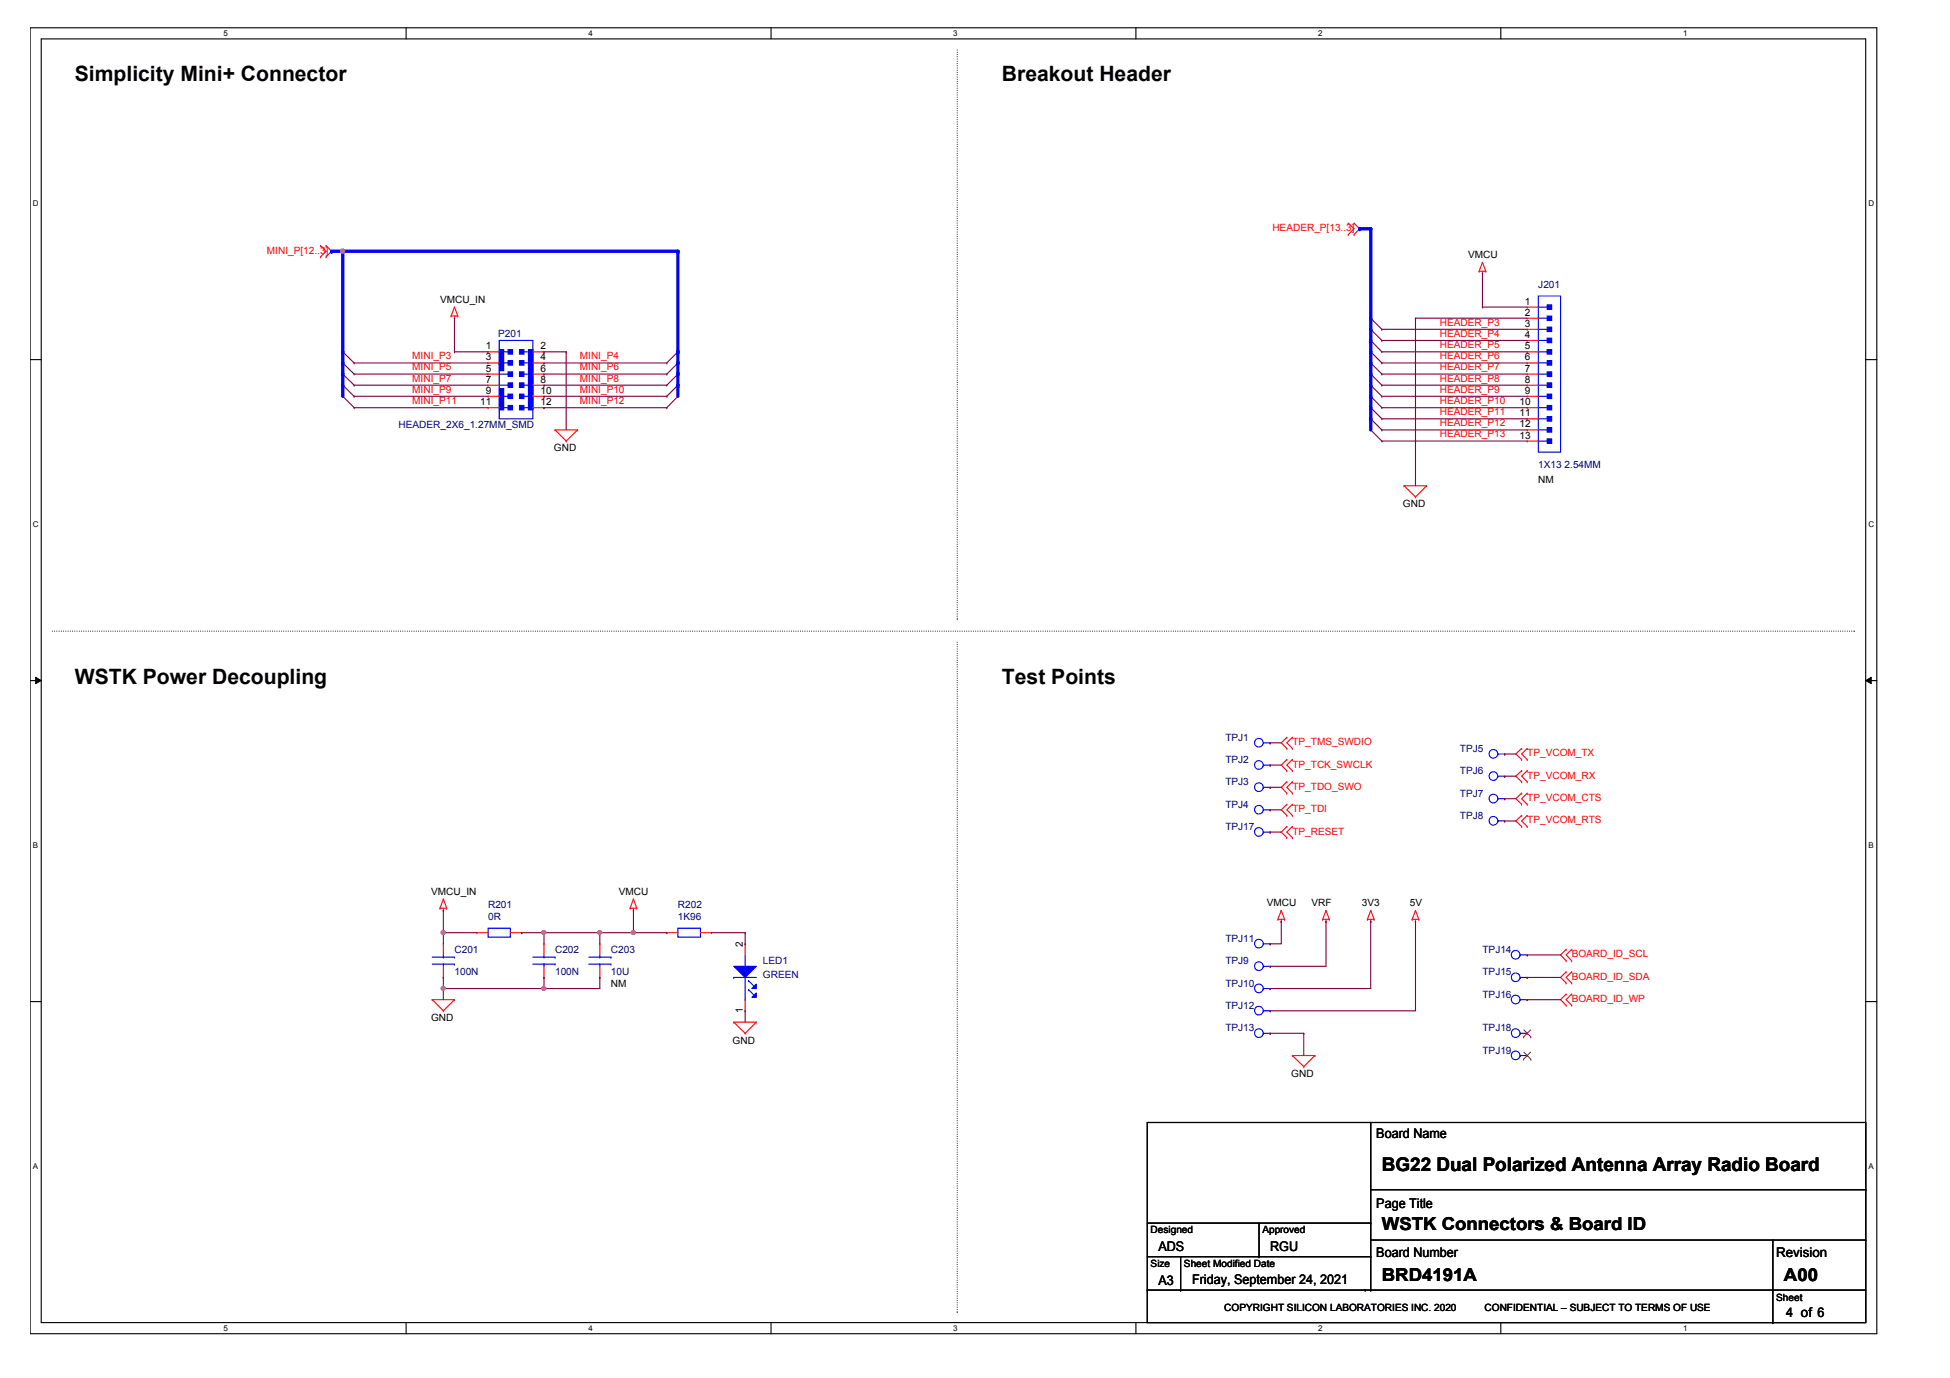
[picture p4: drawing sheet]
<svg xmlns="http://www.w3.org/2000/svg" width="297mm" height="210mm" viewBox="0 0 297 210" stroke-linecap="round" stroke-linejoin="round" font-family="sans-serif">
<path d="M4.6 4.2h281.3v199h-281.3zM6.3 5.9h277.9v195.6h-277.9z" fill="none" stroke="#000" stroke-width=".17"/>
<g fill="#fff">
<path d="M34 4.4h.7v1.4h-.7z"/>
<path d="M34 201.6h.7v1.4h-.7z"/>
</g>
<path d="M61.9 4.2v1.7M61.9 201.5v1.7" fill="none" stroke="#000" stroke-width=".17"/>
<g fill="#fff">
<path d="M89.6 4.4h.7v1.4h-.7z"/>
<path d="M89.6 201.6h.7v1.4h-.7z"/>
</g>
<path d="M117.4 4.2v1.7M117.4 201.5v1.7" fill="none" stroke="#000" stroke-width=".17"/>
<g fill="#fff">
<path d="M145.2 4.4h.7v1.4h-.7z"/>
<path d="M145.2 201.6h.7v1.4h-.7z"/>
</g>
<path d="M173 4.2v1.7M173 201.5v1.7" fill="none" stroke="#000" stroke-width=".17"/>
<g fill="#fff">
<path d="M200.8 4.4h.6v1.4h-.6z"/>
<path d="M200.8 201.6h.6v1.4h-.6z"/>
</g>
<path d="M228.6 4.2v1.7M228.6 201.5v1.7" fill="none" stroke="#000" stroke-width=".17"/>
<g fill="#fff">
<path d="M256.4 4.4h.6v1.4h-.6z"/>
<path d="M256.4 201.6h.6v1.4h-.6z"/>
<path d="M5 30.4h.9v1.3h-.9z"/>
<path d="M284.6 30.4h.9v1.3h-.9z"/>
<path d="M5 79.2h.9v1.4h-.9z"/>
<path d="M284.6 79.2h.9v1.4h-.9z"/>
</g>
<path d="M4.6 54.8h1.7M284.2 54.8h1.7" fill="none" stroke="#000" stroke-width=".17"/>
<g fill="#fff">
<path d="M5 128.1h.8v1.4h-.8z"/>
<path d="M284.6 128.1h.8v1.4h-.8z"/>
</g>
<path d="M4.6 103.7h1.7M284.2 103.7h1.7" fill="none" stroke="#000" stroke-width=".17"/>
<path d="M5.4 103.2l.9 .5-.9 .4zM284.2 103.7l.8-.5v.9z" fill="#000"/>
<path d="M5.4 103.2l.9 .5-.9 .4zM284.2 103.7l.8-.5v.9z" fill="none" stroke="#000" stroke-width=".15"/>
<g fill="#fff">
<path d="M5 177h.8v1.3h-.8z"/>
<path d="M284.6 177h.8v1.3h-.8z"/>
</g>
<g fill="none" stroke="#000" stroke-width=".17">
<path d="M4.6 152.6h1.7M284.2 152.6h1.7M174.8 171h109.4v30.5h-109.4zM208.8 171v25.5M174.8 196.5h.1M174.8 196.5h109.4M174.8 191.4h34M174.8 186.3h34M179.8 196.5h.1M179.8 191.4v5.1M191.8 191.4h.1M191.8 186.3v5.1"/>
<path d="M208 196.5h.1M208.8 196.5h.1M208.8 191.4h.1M208.8 186.3h.1M208.8 181.2h75.4M208.8 188.9h75.4M270.1 188.9v12.6M284.2 181.2h.1M284.2 188.9h.1M270.1 201.5h.1"/>
</g>
<path d="M145.8 7.6v86.8M8 96.1h274.5M145.8 97.8v102.1M145.8 94.4h.1M282.5 96.1h.1M145.8 199.9h.1" fill="none" stroke="#000" stroke-width=".17" stroke-dasharray="0 .3"/>
<g fill="none" stroke="#f00" stroke-width=".17">
<path d="M48.8 37.4h.1M48.8 39.1h.1M48.8 37.4l.9 .9-.9 .8M49.7 37.4h.1M49.7 39.1h.1M49.7 37.4l.8 .9-.8 .8M205.4 34h.1M205.4 35.7h.1M205.4 34l.9 .8-.9 .9M206.3 34h.1M206.3 35.7h.1M206.3 34l.8 .8-.8 .9"/>
<path d="M225.8 40h.1M225.8 40l-.5 1.3M225.8 40l.5 1.3M68.7 48.1h.1M68.7 48.1h1M69.2 48.5h.1M69.2 46.8h.1M69.2 48.1v.4M69.2 46.8l-.5 1.3M69.2 46.8l.5 1.3M69.7 48.1h.1M225.3 41.3h.1"/>
<path d="M225.3 41.3h1M225.8 41.7h.1M225.8 41.3v.4M226.3 41.3h.1M84.6 65.5h.1M84.6 65.5h3.4M84.6 65.5l1.6 1.7M86.2 67.2h.1M88 65.5h.1M88 65.5l-1.8 1.7M213.9 74h.1M213.9 74h3.4"/>
<path d="M213.9 74l1.7 1.7M215.6 75.7h.1M217.3 74h.1M217.3 74l-1.7 1.7M196 117.4h.1M196 115.7h.1M196 119.1h.1M196 114h.1M196 112.3h.1M196 115.7l-.8 .8 .8 .9M196 119.1l-.8 .8 .8 .9M196 112.3l-.8 .9 .8 .8"/>
<path d="M196.9 117.4h.1M196.9 115.7h.1M196.9 119.1h.1M196.9 114h.1M196.9 112.3h.1M196.9 115.7l-.9 .8 .9 .9M196.9 119.1l-.9 .8 .9 .9M196.9 112.3l-.9 .9 .9 .8M231.8 115.7h.1M231.8 114h.1M231.8 119.1h.1M231.8 117.4h.1"/>
<path d="M231.8 114l-.9 .8 .9 .9M231.8 117.4l-.9 .8 .9 .9M232.6 115.7h.1M232.6 114h.1M232.6 119.1h.1M232.6 117.4h.1M232.6 114l-.8 .8 .8 .9M232.6 117.4l-.8 .8 .8 .9M67 138.3h.1M67 138.3h1M67.5 138.7h.1M67.5 136.9h.1"/>
<path d="M67.5 138.3v.4M67.5 136.9l-.5 1.4M67.5 136.9l.5 1.4M68 138.3h.1M96 138.3h.1M96 138.3h1M96.5 138.7h.1M96.5 136.9h.1M96.5 138.3v.4M96.5 136.9l-.5 1.4M96.5 136.9l.5 1.4M97 138.3h.1"/>
<path d="M195.2 138.7h.1M195.2 138.7l-.5 1.3M195.2 138.7l.5 1.3M196 120.8h.1M196 124.2h.1M196 122.5h.1M196 127.6h.1M196 125.9h.1M196 122.5l-.8 .9 .8 .8M196 125.9l-.8 .8 .8 .9M196.9 120.8h.1M196.9 124.2h.1"/>
<path d="M196.9 122.5h.1M196.9 127.6h.1M196.9 125.9h.1M196.9 122.5l-.9 .9 .9 .8M196.9 125.9l-.9 .8 .9 .9M202 138.7h.1M202 138.7l-.5 1.3M202 138.7l.5 1.3M208.8 138.7h.1M208.8 138.7l-.5 1.3M208.8 138.7l.5 1.3M215.6 138.7h.1"/>
<path d="M215.6 138.7l-.5 1.3M215.6 138.7l.5 1.3M231.8 122.5h.1M231.8 120.8h.1M231.8 125.9h.1M231.8 124.2h.1M231.8 120.8l-.9 .9 .9 .8M231.8 124.2l-.9 .9 .9 .8M232.6 122.5h.1M232.6 120.8h.1M232.6 125.9h.1M232.6 124.2h.1"/>
<path d="M232.6 120.8l-.8 .9 .8 .8M232.6 124.2l-.8 .9 .8 .8M65.8 152.3h.1M65.8 152.3h3.4M65.8 152.3l1.7 1.7M67.5 154h.1M69.2 152.3h.1M69.2 152.3l-1.7 1.7M111.8 155.7h.1M111.8 155.7h3.4M111.8 155.7l1.7 1.7M113.5 157.4h.1"/>
<path d="M115.2 155.7h.1M115.2 155.7l-1.7 1.7M194.7 140h.1M194.7 140h1M195.2 140.4h.1M195.2 140v.4M195.7 140h.1M201.5 140h.1M201.5 140h1M202 140.4h.1M202 140v.4M202.5 140h.1"/>
<path d="M208.3 140h.1M208.3 140h1M208.8 140.4h.1M208.8 140v.4M209.3 140h.1M215.1 140h.1M215.1 140h1M215.6 140.4h.1M215.6 140v.4M216.1 140h.1M238.6 146.3h.1M238.6 144.6h.1"/>
<path d="M238.6 149.7h.1M238.6 148h.1M238.6 153.1h.1M238.6 151.4h.1M238.6 144.6l-.9 .9 .9 .8M238.6 148l-.9 .9 .9 .8M238.6 151.4l-.9 .9 .9 .8M239.4 146.3h.1M239.4 144.6h.1M239.4 149.7h.1M239.4 148h.1M239.4 153.1h.1"/>
<path d="M239.4 151.4h.1M239.4 144.6l-.8 .9 .8 .8M239.4 148l-.8 .9 .8 .8M239.4 151.4l-.8 .9 .8 .8M196.9 160.8h.1M196.9 160.8h3.4M196.9 160.8l1.7 1.7M198.6 162.5h.1M200.3 160.8h.1M200.3 160.8l-1.7 1.7"/>
</g>
<g fill="none" stroke="#800040" stroke-width=".17">
<path d="M52.2 53.6h.1M52.2 55.3h.1M52.2 57h.1M52.2 58.7h.1M52.2 53.6l1.7 1.7M52.2 55.3l1.7 1.7M52.2 57l1.7 1.7M52.2 58.7l1.7 1.7M101.6 55.3h.1M101.6 57h.1M101.6 58.7h.1M103.3 53.6l-1.7 1.7"/>
<path d="M103.3 55.3l-1.7 1.7M103.3 57l-1.7 1.7M103.3 58.7l-1.7 1.7M208.8 58.7h.1M208.8 57h.1M208.8 55.3h.1M208.8 53.6h.1M208.8 51.9h.1M208.8 50.2h.1M208.8 48.5h.1M208.8 58.7l1.7 1.7M208.8 57l1.7 1.7"/>
<path d="M208.8 55.3l1.7 1.7M208.8 53.6l1.7 1.7M208.8 51.9l1.7 1.7M208.8 50.2l1.7 1.7M208.8 48.5l1.7 1.7M52.2 60.4h.1M52.2 60.4l1.7 1.7M101.6 60.4h.1M101.6 62.1h.1M103.3 60.4l-1.7 1.7M208.8 65.5h.1M208.8 63.8h.1"/>
<path d="M208.8 62.1h.1M208.8 60.4h.1M208.8 65.5l1.7 1.7M208.8 63.8l1.7 1.7M208.8 62.1l1.7 1.7M208.8 60.4l1.7 1.7"/>
</g>
<path d="M111.8 148.9h.1M111.8 148.9h3.4M113.5 147.2h.1M113.5 152.3h.1M113.5 145.5v1.7M113.5 148.9v3.4M114 149.4h.1M114 150.7h.1M114 149.4l.9 .8M114 150.7l.9 .9" fill="none" stroke="#00f" stroke-width=".17"/>
<path d="M111.8 147.2h3.4l-1.7 1.7z" fill="#00f"/>
<path d="M111.8 147.2h3.4l-1.7 1.7z" fill="none" stroke="#00f" stroke-width=".17"/>
<path d="M115.2 149.9v.7h-.7z" fill="#00f"/>
<path d="M115.2 149.9v.7h-.7z" fill="none" stroke="#00f" stroke-width=".17"/>
<path d="M114.5 151.9l.7-.6v.6z" fill="#00f"/>
<g fill="none" stroke="#00f" stroke-width=".17">
<path d="M76 57h.1M76 57h1.4M192.5 116.5h.1M192.5 119.9h.1M192.5 113.2h.1M192.5 116.5h1M192.5 119.9h1M192.5 113.2h1M228.2 114.8h.1M228.2 114.8h1M192.5 123.4h.1M192.5 123.4h1"/>
<path d="M65.8 145.8h3.4M65.8 146.9h3.4M67.5 146.9h.1M67.5 145.8h.1M67.5 145.5v.3M67.5 146.9v.3M69.2 145.8h.1M69.2 146.9h.1M74.4 141.4h3.3v1.3h-3.3zM89.7 145.8h3.4M89.7 146.9h3.4M91.4 146.9h.1"/>
<path d="M91.4 145.8h.1M91.4 145.5v.3M91.4 146.9v.3M93.1 145.8h.1M93.1 146.9h.1M103.3 141.4h3.4v1.3h-3.4zM114.5 151.9l.7-.6v.6zM192.5 154h.1M192.5 157.4h.1M192.5 154h1M192.5 157.4h1"/>
<circle cx="191.8" cy="116.5" r=".66"/>
<circle cx="191.8" cy="113.1" r=".66"/>
<circle cx="191.8" cy="119.9" r=".66"/>
<circle cx="227.5" cy="114.8" r=".66"/>
<circle cx="191.8" cy="123.3" r=".66"/>
<circle cx="191.8" cy="153.9" r=".66"/>
<circle cx="191.8" cy="157.4" r=".66"/>
</g>
<g fill="none" stroke="#f00" stroke-width=".17">
<path d="M193.5 116.5h.1M193.5 119.9h.1M193.5 113.2h.1M229.2 114.8h.1M193.5 123.4h.1M67.5 143.8h.1M67.5 148.9h.1M67.5 143.8v1.7M67.5 147.2v1.7M72.7 142.1h.1M72.7 142.1h1.7M77.7 142.1h1.8"/>
<path d="M79.5 142.1h.1M91.4 143.8h.1M91.4 148.9h.1M91.4 143.8v1.7M91.4 147.2v1.7M101.6 142.1h.1M101.6 142.1h1.7M106.7 142.1h1.7M108.4 142.1h.1M113.5 143.8h.1M113.5 154h.1M113.5 143.8v1.7"/>
<path d="M113.5 152.3v1.7M193.5 154h.1M193.5 157.4h.1"/>
</g>
<path d="M79.1 56.6h.7v.7h-.7z" fill-rule="evenodd" fill="#00f"/>
<path d="M76 55.3h.1M76 55.3h1.4M79.1 56.6h.7v.7h-.7zM79.8 57h1.4M81.2 57h.1M79.8 60.4h1.4M81.2 60.4h.1" fill="none" stroke="#00f" stroke-width=".17"/>
<path d="M79.1 54.9h.7v.7h-.7z" fill-rule="evenodd" fill="#00f"/>
<path d="M79.1 54.9h.7v.7h-.7zM79.8 55.3h1.4M81.2 55.3h.1" fill="none" stroke="#00f" stroke-width=".17"/>
<path d="M77.4 53.3h.7v.6h-.7z" fill-rule="evenodd" fill="#00f"/>
<path d="M76 53.6h.1M76 53.6h1.4M77.4 53.3h.7v.6h-.7z" fill="none" stroke="#00f" stroke-width=".17"/>
<path d="M79.1 53.3h.7v.6h-.7z" fill-rule="evenodd" fill="#00f"/>
<path d="M79.1 53.3h.7v.6h-.7zM79.8 53.6h1.4M81.2 53.6h.1" fill="none" stroke="#00f" stroke-width=".17"/>
<path d="M77.4 56.6h.7v.7h-.7z" fill-rule="evenodd" fill="#00f"/>
<path d="M76 58.7h1.4M77.4 56.6h.7v.7h-.7zM77.4 58.7h.1M79.8 58.7h1.4M81.2 58.7h.1M76 60.4h1.4M77.4 60.4h.1" fill="none" stroke="#00f" stroke-width=".17"/>
<path d="M79.1 58.3h.7v.7h-.7z" fill-rule="evenodd" fill="#00f"/>
<path d="M79.1 58.3h.7v.7h-.7z" fill="none" stroke="#00f" stroke-width=".17"/>
<path d="M79.1 60h.7v.7h-.7z" fill-rule="evenodd" fill="#00f"/>
<path d="M79.1 60h.7v.7h-.7z" fill="none" stroke="#00f" stroke-width=".17"/>
<path d="M77.4 58.3h.7v.7h-.7z" fill-rule="evenodd" fill="#00f"/>
<path d="M77.4 58.3h.7v.7h-.7z" fill="none" stroke="#00f" stroke-width=".17"/>
<path d="M77.4 60h.7v.7h-.7z" fill-rule="evenodd" fill="#00f"/>
<path d="M77.4 60h.7v.7h-.7z" fill="none" stroke="#00f" stroke-width=".17"/>
<path d="M77.4 54.9h.7v.7h-.7z" fill-rule="evenodd" fill="#00f"/>
<path d="M76 51.9h5.2v11.9h-5.2zM77.4 54.9h.7v.7h-.7z" fill="none" stroke="#00f" stroke-width=".17"/>
<path d="M80.5 53.3h.7v9.1h-.7z" fill-rule="evenodd" fill="#00f"/>
<path d="M80.5 53.3h.7v9.1h-.7z" fill="none" stroke="#00f" stroke-width=".17"/>
<path d="M76 53.3h.7v3.2h-.7z" fill-rule="evenodd" fill="#00f"/>
<path d="M76 53.3h.7v3.2h-.7z" fill="none" stroke="#00f" stroke-width=".17"/>
<path d="M76 59.2h.7v3.2h-.7z" fill-rule="evenodd" fill="#00f"/>
<path d="M76 59.2h.7v3.2h-.7zM76 62.1h1.4M77.4 62.1h.1M79.8 62.1h1.4M81.2 62.1h.1" fill="none" stroke="#00f" stroke-width=".17"/>
<path d="M77.4 61.8h.7v.6h-.7z" fill-rule="evenodd" fill="#00f"/>
<path d="M77.4 61.8h.7v.6h-.7z" fill="none" stroke="#00f" stroke-width=".17"/>
<path d="M79.1 61.8h.7v.6h-.7z" fill-rule="evenodd" fill="#00f"/>
<g fill="none" stroke="#00f" stroke-width=".17">
<path d="M79.1 61.8h.7v.6h-.7zM228.2 118.2h.1M228.2 118.2h1M228.2 121.7h.1M228.2 125.1h.1M228.2 121.7h1M228.2 125.1h1M81.2 145.8h3.4M81.2 146.9h3.4M82.9 146.9h.1M82.9 145.8h.1M82.9 145.5v.3"/>
<path d="M82.9 146.9v.3M84.6 145.8h.1M84.6 146.9h.1M192.5 150.6h.1M192.5 147.2h.1M192.5 143.8h.1M192.5 150.6h1M192.5 147.2h1M192.5 143.8h1M231.6 157.4h.1M231.6 148.9h.1M231.6 145.5h.1"/>
<path d="M231.6 152.3h.1M231.6 157.4h1M231.6 148.9h1M231.6 145.5h1M231.6 152.3h1M231.6 160.8h.1M231.6 160.8h1"/>
<circle cx="227.5" cy="118.2" r=".66"/>
<circle cx="227.5" cy="125" r=".66"/>
<circle cx="227.5" cy="121.6" r=".66"/>
<circle cx="191.8" cy="147.2" r=".66"/>
<circle cx="191.8" cy="150.6" r=".66"/>
<circle cx="191.8" cy="143.7" r=".66"/>
<circle cx="230.9" cy="152.2" r=".66"/>
<circle cx="230.9" cy="148.9" r=".66"/>
<circle cx="230.9" cy="145.4" r=".66"/>
<circle cx="230.9" cy="157.4" r=".66"/>
<circle cx="230.9" cy="160.8" r=".66"/>
</g>
<g fill="none" stroke="#f00" stroke-width=".17">
<path d="M74.4 53.6h.1M74.4 55.3h.1M74.4 57h.1M74.4 58.7h.1M74.4 53.6h1.6M74.4 55.3h1.6M74.4 58.7h1.6M74.4 57h1.6M81.2 53.6h1.7M81.2 55.3h1.7M81.2 58.7h1.7M81.2 57h1.7"/>
<path d="M82.9 53.6h.1M82.9 55.3h.1M82.9 58.7h.1M82.9 57h.1M74.4 60.4h.1M74.4 62.1h.1M74.4 60.4h1.6M74.4 62.1h1.6M81.2 60.4h1.7M81.2 62.1h1.7M82.9 60.4h.1M82.9 62.1h.1"/>
<path d="M229.2 118.2h.1M229.2 121.7h.1M229.2 125.1h.1M82.9 143.8h.1M82.9 148.9h.1M82.9 143.8v1.7M82.9 147.2v1.7M193.5 150.6h.1M193.5 147.2h.1M193.5 143.8h.1M232.6 157.4h.1M232.6 148.9h.1"/>
<path d="M232.6 145.5h.1M232.6 152.3h.1M232.6 160.8h.1"/>
</g>
<path d="M232.1 157.9h.1M232.1 156.9l1.1 1M233.1 156.9l-1 1M233.2 157.9h.1M232.1 161.3h.1M232.1 160.3l1.1 1M233.1 160.3l-1 1M233.2 161.3h.1" fill="none" stroke="#804000" stroke-width=".15"/>
<path d="M235.7 46.4h.7v.7h-.7z" fill-rule="evenodd" fill="#00f"/>
<path d="M235.7 46.4h.7v.7h-.7z" fill="none" stroke="#00f" stroke-width=".17"/>
<path d="M235.7 48.1h.7v.7h-.7z" fill-rule="evenodd" fill="#00f"/>
<path d="M234.3 45.1h3.4v23.8h-3.4zM235.7 48.1h.7v.7h-.7z" fill="none" stroke="#00f" stroke-width=".17"/>
<path d="M235.7 51.5h.7v.7h-.7z" fill-rule="evenodd" fill="#00f"/>
<path d="M235.7 51.5h.7v.7h-.7z" fill="none" stroke="#00f" stroke-width=".17"/>
<path d="M235.7 49.8h.7v.7h-.7z" fill-rule="evenodd" fill="#00f"/>
<path d="M235.7 49.8h.7v.7h-.7z" fill="none" stroke="#00f" stroke-width=".17"/>
<path d="M235.7 54.9h.7v.7h-.7z" fill-rule="evenodd" fill="#00f"/>
<path d="M235.7 54.9h.7v.7h-.7z" fill="none" stroke="#00f" stroke-width=".17"/>
<path d="M235.7 53.3h.7v.6h-.7z" fill-rule="evenodd" fill="#00f"/>
<path d="M235.7 53.3h.7v.6h-.7z" fill="none" stroke="#00f" stroke-width=".17"/>
<path d="M235.7 58.3h.7v.7h-.7z" fill-rule="evenodd" fill="#00f"/>
<path d="M235.7 58.3h.7v.7h-.7z" fill="none" stroke="#00f" stroke-width=".17"/>
<path d="M235.7 56.6h.7v.7h-.7z" fill-rule="evenodd" fill="#00f"/>
<path d="M235.7 56.6h.7v.7h-.7z" fill="none" stroke="#00f" stroke-width=".17"/>
<path d="M235.7 61.8h.7v.6h-.7z" fill-rule="evenodd" fill="#00f"/>
<path d="M235.7 61.8h.7v.6h-.7z" fill="none" stroke="#00f" stroke-width=".17"/>
<path d="M235.7 60h.7v.7h-.7z" fill-rule="evenodd" fill="#00f"/>
<g fill="none" stroke="#00f" stroke-width=".17">
<path d="M234.3 46.8h1.7M234.3 48.5h1.7M234.3 50.2h1.7M234.3 51.9h1.7M234.3 53.6h1.7M234.3 55.3h1.7M234.3 57h1.7M234.3 58.7h1.7M236 46.8h.1M236 48.5h.1M236 50.2h.1M236 51.9h.1"/>
<path d="M236 53.6h.1M236 55.3h.1M236 57h.1M236 58.7h.1M234.3 60.4h1.7M234.3 62.1h1.7M235.7 60h.7v.7h-.7zM236 60.4h.1M236 62.1h.1"/>
</g>
<path d="M235.7 63.5h.7v.6h-.7z" fill-rule="evenodd" fill="#00f"/>
<path d="M234.3 63.8h1.7M235.7 63.5h.7v.6h-.7zM236 63.8h.1" fill="none" stroke="#00f" stroke-width=".17"/>
<path d="M235.7 65.2h.7v.6h-.7z" fill-rule="evenodd" fill="#00f"/>
<path d="M235.7 65.2h.7v.6h-.7z" fill="none" stroke="#00f" stroke-width=".17"/>
<path d="M235.7 66.8h.7v.7h-.7z" fill-rule="evenodd" fill="#00f"/>
<g fill="none" stroke="#00f" stroke-width=".17">
<path d="M234.3 65.5h1.7M234.3 67.2h1.7M235.7 66.8h.7v.7h-.7zM236 65.5h.1M236 67.2h.1M192.5 126.7h.1M192.5 126.7h1"/>
<circle cx="191.8" cy="126.7" r=".66"/>
</g>
<g fill="none" stroke="#f00" stroke-width=".17">
<path d="M232.6 46.8h.1M232.6 48.5h.1M232.6 50.2h.1M232.6 51.9h.1M232.6 53.6h.1M232.6 55.3h.1M232.6 57h.1M232.6 58.7h.1M232.6 46.8h1.7M232.6 48.5h1.7M232.6 50.2h1.7M232.6 51.9h1.7"/>
<path d="M232.6 53.6h1.7M232.6 55.3h1.7M232.6 57h1.7M232.6 58.7h1.7M232.6 60.4h.1M232.6 62.1h.1M232.6 63.8h.1M232.6 65.5h.1M232.6 67.2h.1M232.6 60.4h1.7M232.6 62.1h1.7M232.6 63.8h1.7"/>
<path d="M232.6 65.5h1.7M232.6 67.2h1.7M193.5 126.7h.1"/>
</g>
<path d="M229.2 121.7h.1M229.2 125.1h.1M229.2 121.7h1.7M229.2 125.1h1.7M67.5 142.1h.1M67.5 142.1h5.2M67.5 142.1v1.7" fill="none" stroke="#800040" stroke-width=".17"/>
<circle cx="67.5" cy="142" r=".32" fill="#f0f"/>
<circle cx="67.5" cy="142" r=".32" fill="none" stroke="#f0f" stroke-width=".17"/>
<path d="M67.5 148.9h.1M67.5 148.9v1.7M79.5 142.1h.1M79.5 142.1h3.4M82.9 142.1h.1M82.9 142.1v1.7" fill="none" stroke="#800040" stroke-width=".17"/>
<circle cx="82.8" cy="142" r=".32" fill="#f0f"/>
<circle cx="82.8" cy="142" r=".32" fill="none" stroke="#f0f" stroke-width=".17"/>
<path d="M67.5 138.7h.1M67.5 138.7v3.4M82.9 142.1h.1M82.9 142.1h13.6M91.4 142.1h.1M91.4 142.1v1.7" fill="none" stroke="#800040" stroke-width=".17"/>
<circle cx="96.5" cy="142" r=".32" fill="#f0f"/>
<circle cx="96.5" cy="142" r=".32" fill="none" stroke="#f0f" stroke-width=".17"/>
<circle cx="91.3" cy="142" r=".32" fill="#f0f"/>
<circle cx="91.3" cy="142" r=".32" fill="none" stroke="#f0f" stroke-width=".17"/>
<path d="M96.5 138.7h.1M96.5 138.7v3.4M67.5 150.6h.1M67.5 150.6h15.4M91.4 148.9h.1M91.4 148.9v1.7" fill="none" stroke="#800040" stroke-width=".17"/>
<circle cx="82.8" cy="150.6" r=".32" fill="#f0f"/>
<circle cx="82.8" cy="150.6" r=".32" fill="none" stroke="#f0f" stroke-width=".17"/>
<circle cx="67.5" cy="150.6" r=".32" fill="#f0f"/>
<circle cx="67.5" cy="150.6" r=".32" fill="none" stroke="#f0f" stroke-width=".17"/>
<g fill="none" stroke="#800040" stroke-width=".17">
<path d="M193.5 113.2h.1M193.5 116.5h.1M193.5 119.9h.1M193.5 113.2h1.7M193.5 116.5h1.7M193.5 119.9h1.7M229.2 114.8h.1M229.2 118.2h.1M229.2 114.8h1.7M229.2 118.2h1.7M193.5 126.7h.1M193.5 123.4h.1"/>
<path d="M193.5 126.7h1.7M193.5 123.4h1.7M67.5 150.6h.1M67.5 150.6v1.7M82.9 148.9h.1M82.9 150.6h.1M82.9 148.9v1.7M82.9 150.6h8.5M193.5 143.8h.1M193.5 147.2h.1M193.5 150.6h.1M193.5 154h.1"/>
<path d="M193.5 157.4h.1M193.5 157.4h5.1M195.2 140.4h.1M195.2 140.4v3.4h-1.7M198.6 157.4h.1M198.6 157.4v3.4M202 140.4h.1M202 140.4v6.8h-8.5M208.8 140.4h.1M208.8 140.4v10.2h-15.3M215.6 140.4h.1M215.6 140.4v13.6h-22.1"/>
<path d="M232.6 145.5h.1M232.6 148.9h.1M232.6 152.3h.1M232.6 145.5h5.1M232.6 148.9h5.1M232.6 152.3h5.1"/>
</g>
<path d="M50.5 38.3h1.7" fill="none" stroke="#00f" stroke-width=".51"/>
<circle cx="50.5" cy="38.3" r=".25" fill="#00f"/>
<path d="M52.2 38.3v15.3" fill="none" stroke="#00f" stroke-width=".51"/>
<circle cx="52.2" cy="38.3" r=".25" fill="#00f"/>
<path d="M52.2 38.3h51.1" fill="none" stroke="#00f" stroke-width=".51"/>
<circle cx="52.2" cy="38.3" r=".25" fill="#00f"/>
<circle cx="52.2" cy="38.2" r=".32" fill="#f0f"/>
<circle cx="52.2" cy="38.2" r=".32" fill="none" stroke="#f0f" stroke-width=".17"/>
<path d="M103.3 38.3v15.3" fill="none" stroke="#00f" stroke-width=".51"/>
<circle cx="103.3" cy="38.3" r=".25" fill="#00f"/>
<path d="M52.2 53.6v1.7" fill="none" stroke="#00f" stroke-width=".51"/>
<circle cx="52.2" cy="53.6" r=".25" fill="#00f"/>
<path d="M52.2 55.3v1.7" fill="none" stroke="#00f" stroke-width=".51"/>
<circle cx="52.2" cy="55.3" r=".25" fill="#00f"/>
<path d="M52.2 57v1.7" fill="none" stroke="#00f" stroke-width=".51"/>
<circle cx="52.2" cy="57" r=".25" fill="#00f"/>
<path d="M103.3 53.6v1.7" fill="none" stroke="#00f" stroke-width=".51"/>
<circle cx="103.3" cy="53.6" r=".25" fill="#00f"/>
<path d="M103.3 55.3v1.7" fill="none" stroke="#00f" stroke-width=".51"/>
<circle cx="103.3" cy="55.3" r=".25" fill="#00f"/>
<path d="M103.3 57v1.7" fill="none" stroke="#00f" stroke-width=".51"/>
<circle cx="103.3" cy="57" r=".25" fill="#00f"/>
<path d="M103.3 58.7v1.7" fill="none" stroke="#00f" stroke-width=".51"/>
<circle cx="103.3" cy="58.7" r=".25" fill="#00f"/>
<path d="M52.2 58.7v1.7" fill="none" stroke="#00f" stroke-width=".51"/>
<circle cx="52.2" cy="58.7" r=".25" fill="#00f"/>
<g fill="none" stroke="#800040" stroke-width=".17">
<path d="M53.9 55.3h.1M53.9 57h.1M53.9 58.7h.1M53.9 55.3h20.5M53.9 57h20.5M53.9 58.7h20.5M69.2 53.6h.1M69.2 48.5h.1M69.2 53.6h5.2M69.2 48.5v5.1M82.9 55.3h.1M82.9 57h.1"/>
<path d="M82.9 58.7h.1M82.9 53.6h.1M82.9 55.3h18.7M82.9 57h18.7M82.9 58.7h18.7M82.9 53.6h3.3M86.2 53.6h.1M86.2 53.6v11.9M210.5 50.2h.1M210.5 51.9h.1M210.5 53.6h.1M210.5 55.3h.1"/>
<path d="M210.5 57h.1M210.5 58.7h.1M210.5 55.3h22.1M210.5 57h22.1M210.5 58.7h22.1M210.5 53.6h22.1M210.5 50.2h22.1M210.5 51.9h22.1M215.6 48.5h.1M215.6 48.5h17M215.6 48.5v25.5M225.8 41.7h.1"/>
<path d="M225.8 46.8h.1M225.8 41.7v5.1M225.8 46.8h6.8M53.9 60.4h.1M53.9 62.1h.1M53.9 60.4h20.5M53.9 62.1h20.5M82.9 60.4h.1M82.9 62.1h.1M82.9 60.4h18.7M82.9 62.1h18.7M210.5 60.4h.1"/>
<path d="M210.5 62.1h.1M210.5 63.8h.1M210.5 65.5h.1M210.5 67.2h.1M210.5 60.4h22.1M210.5 62.1h22.1M210.5 63.8h22.1M210.5 65.5h22.1M210.5 67.2h22.1"/>
</g>
<path d="M208.8 34.8v13.7" fill="none" stroke="#00f" stroke-width=".51"/>
<circle cx="208.8" cy="34.8" r=".25" fill="#00f"/>
<path d="M208.8 48.5v1.7" fill="none" stroke="#00f" stroke-width=".51"/>
<circle cx="208.8" cy="48.5" r=".25" fill="#00f"/>
<path d="M208.8 50.2v1.7" fill="none" stroke="#00f" stroke-width=".51"/>
<circle cx="208.8" cy="50.2" r=".25" fill="#00f"/>
<path d="M208.8 51.9v1.7" fill="none" stroke="#00f" stroke-width=".51"/>
<circle cx="208.8" cy="51.9" r=".25" fill="#00f"/>
<path d="M208.8 53.6v1.7" fill="none" stroke="#00f" stroke-width=".51"/>
<circle cx="208.8" cy="53.6" r=".25" fill="#00f"/>
<path d="M208.8 55.3v1.7" fill="none" stroke="#00f" stroke-width=".51"/>
<circle cx="208.8" cy="55.3" r=".25" fill="#00f"/>
<path d="M208.8 57v1.7" fill="none" stroke="#00f" stroke-width=".51"/>
<circle cx="208.8" cy="57" r=".25" fill="#00f"/>
<path d="M208.8 58.7v1.7" fill="none" stroke="#00f" stroke-width=".51"/>
<circle cx="208.8" cy="58.7" r=".25" fill="#00f"/>
<path d="M208.8 60.4v1.7" fill="none" stroke="#00f" stroke-width=".51"/>
<circle cx="208.8" cy="60.4" r=".25" fill="#00f"/>
<path d="M208.8 62.1v1.7" fill="none" stroke="#00f" stroke-width=".51"/>
<circle cx="208.8" cy="62.1" r=".25" fill="#00f"/>
<path d="M208.8 63.8v1.7" fill="none" stroke="#00f" stroke-width=".51"/>
<circle cx="208.8" cy="63.8" r=".25" fill="#00f"/>
<path d="M207.1 34.8h1.7" fill="none" stroke="#00f" stroke-width=".51"/>
<circle cx="207.1" cy="34.8" r=".25" fill="#00f"/>
<path d="M96.5 142.1h5.1M101.6 142.1h.1M108.4 142.1h5.1M113.5 142.1h.1M113.5 154h.1M113.5 143.8h.1M113.5 142.1v1.7M113.5 154v1.7" fill="none" stroke="#800040" stroke-width=".17"/>
<circle cx="67.5" cy="142" r=".32" fill="#f0f"/>
<circle cx="67.5" cy="142" r=".32" fill="none" stroke="#f0f" stroke-width=".17"/>
<circle cx="82.8" cy="142" r=".32" fill="#f0f"/>
<circle cx="82.8" cy="142" r=".32" fill="none" stroke="#f0f" stroke-width=".17"/>
<circle cx="96.5" cy="142" r=".32" fill="#f0f"/>
<circle cx="96.5" cy="142" r=".32" fill="none" stroke="#f0f" stroke-width=".17"/>
<circle cx="91.3" cy="142" r=".32" fill="#f0f"/>
<circle cx="91.3" cy="142" r=".32" fill="none" stroke="#f0f" stroke-width=".17"/>
<circle cx="82.8" cy="150.6" r=".32" fill="#f0f"/>
<circle cx="82.8" cy="150.6" r=".32" fill="none" stroke="#f0f" stroke-width=".17"/>
<circle cx="67.5" cy="150.6" r=".32" fill="#f0f"/>
<circle cx="67.5" cy="150.6" r=".32" fill="none" stroke="#f0f" stroke-width=".17"/>
<circle cx="52.2" cy="38.2" r=".32" fill="#f0f"/>
<circle cx="52.2" cy="38.2" r=".32" fill="none" stroke="#f0f" stroke-width=".17"/>
<g font-size="3.2">
<text x="11.4" y="12.3">Simplicity Mini+ Connector</text>
<text x="152.6" y="12.3">Breakout Header</text>
<text x="11.4" y="104.2">WSTK Power Decoupling</text>
<text x="152.6" y="104.2">Test Points</text>
</g>
<text font-size="2.9" x="210.5" y="178.4">BG22 Dual Polarized Antenna Array Radio Board</text>
<g font-size="2.7">
<text x="210.5" y="187.3">WSTK Connectors &amp; Board ID</text>
<text x="210.5" y="195.2">BRD4191A</text>
<text x="271.8" y="195.2">A00</text>
</g>
<g font-size="2">
<text x="209.6" y="173.4">Board Name</text>
<text x="209.6" y="184">Page Title</text>
<text x="176.5" y="190.6">ADS</text>
<text x="193.5" y="190.6">RGU</text>
<text x="209.6" y="191.5">Board Number</text>
<text x="270.6" y="191.5">Revision</text>
<text x="176.5" y="195.7">A3</text>
<text x="181.6" y="195.5">Friday, September 24, 2021</text>
<text x="272.1" y="200.7">4 of 6</text>
</g>
<g font-size="1.5" fill="#f00">
<text x="193.8" y="35.2">HEADER_P[13..3]</text>
<text x="40.7" y="38.6">MINI_P[12..3]</text>
<text x="219.3" y="49.6">HEADER_P3</text>
<text x="219.3" y="51.3">HEADER_P4</text>
<text x="219.3" y="53">HEADER_P5</text>
<text x="62.8" y="54.7">MINI_P3</text>
<text x="62.8" y="56.4">MINI_P5</text>
<text x="62.8" y="58.1">MINI_P7</text>
<text x="62.8" y="59.8">MINI_P9</text>
<text x="88.3" y="54.7">MINI_P4</text>
<text x="88.3" y="56.4">MINI_P6</text>
<text x="88.3" y="58.1">MINI_P8</text>
<text x="88.3" y="59.8">MINI_P10</text>
<text x="219.3" y="54.7">HEADER_P6</text>
<text x="219.3" y="56.4">HEADER_P7</text>
<text x="219.3" y="58.1">HEADER_P8</text>
<text x="219.3" y="59.8">HEADER_P9</text>
<text x="62.8" y="61.6">MINI_P11</text>
<text x="88.3" y="61.6">MINI_P12</text>
<text x="219.3" y="61.6">HEADER_P10</text>
<text x="219.3" y="63.2">HEADER_P11</text>
<text x="219.3" y="64.9">HEADER_P12</text>
<text x="219.3" y="66.6">HEADER_P13</text>
<text x="196.9" y="113.5">TP_TMS_SWDIO</text>
<text x="196.9" y="116.9">TP_TCK_SWCLK</text>
<text x="232.6" y="115.2">TP_VCOM_TX</text>
<text x="232.6" y="118.6">TP_VCOM_RX</text>
<text x="196.9" y="120.3">TP_TDO_SWO</text>
<text x="196.9" y="123.7">TP_TDI</text>
<text x="232.6" y="122">TP_VCOM_CTS</text>
<text x="232.6" y="125.4">TP_VCOM_RTS</text>
<text x="196.9" y="127.1">TP_RESET</text>
<text x="239.4" y="145.8">BOARD_ID_SCL</text>
<text x="239.4" y="149.3">BOARD_ID_SDA</text>
<text x="239.4" y="152.7">BOARD_ID_WP</text>
</g>
<g font-size="1.5">
<text x="223.6" y="39.3">VMCU</text>
<text x="67" y="46.1">VMCU_IN</text>
<text x="232.3" y="46.4">1</text>
<text x="74" y="53.2">1</text>
<text x="82.4" y="53.2">2</text>
<text x="232.3" y="48.1">2</text>
<text x="232.3" y="49.8">3</text>
<text x="232.3" y="51.5">4</text>
<text x="232.3" y="53.2">5</text>
<text x="74" y="54.9">3</text>
<text x="74" y="56.6">5</text>
<text x="74" y="60">9</text>
<text x="74" y="58.3">7</text>
<text x="82.4" y="54.9">4</text>
<text x="82.4" y="58.3">8</text>
<text x="82.4" y="56.6">6</text>
<text x="82.4" y="60">10</text>
<text x="232.3" y="54.9">6</text>
<text x="232.3" y="56.6">7</text>
<text x="232.3" y="58.3">8</text>
<text x="232.3" y="60">9</text>
<text x="73.2" y="61.7">11</text>
<text x="82.4" y="61.7">12</text>
<text x="231.5" y="61.7">10</text>
<text x="231.5" y="63.4">11</text>
<text x="231.5" y="65.1">12</text>
<text x="84.4" y="68.7">GND</text>
<text x="231.5" y="66.8">13</text>
<text x="213.7" y="77.3">GND</text>
<text x="234.3" y="73.5">NM</text>
<text x="65.7" y="136.3">VMCU_IN</text>
<text x="94.2" y="136.3">VMCU</text>
<text x="193" y="138">VMCU</text>
<text x="199.8" y="138">VRF</text>
<text x="207.4" y="138">3V3</text>
<text x="214.8" y="138">5V</text>
<text x="113.1" y="144.3" transform="rotate(-90 113.1 144.3)">2</text>
<text x="65.7" y="155.5">GND</text>
<text x="93.1" y="150.3">NM</text>
<text x="113.1" y="154.3" transform="rotate(-90 113.1 154.3)">1</text>
<text x="111.6" y="159">GND</text>
<text x="196.7" y="164">GND</text>
<text x="175.3" y="187.9">Designed</text>
<text x="192.3" y="187.9">Approved</text>
<text x="175.3" y="193">Size</text>
<text x="180.4" y="193">Sheet Modified Date</text>
<text x="186.5" y="199.6">COPYRIGHT SILICON LABORATORIES INC. 2020</text>
<text x="226.1" y="199.6">CONFIDENTIAL – SUBJECT TO TERMS OF USE</text>
<text x="270.6" y="198.2">Sheet</text>
</g>
<g font-size="1.5" fill="#000080">
<text x="234.3" y="43.9">J201</text>
<text x="75.9" y="51.4">P201</text>
<text x="60.7" y="65.2">HEADER_2X6_1.27MM_SMD</text>
<text x="234.3" y="71.3">1X13 2.54MM</text>
<text x="186.7" y="112.8">TPJ1</text>
<text x="186.7" y="116.2">TPJ2</text>
<text x="186.7" y="119.6">TPJ3</text>
<text x="222.4" y="114.6">TPJ5</text>
<text x="222.4" y="117.9">TPJ6</text>
<text x="186.7" y="123.1">TPJ4</text>
<text x="222.4" y="121.3">TPJ7</text>
<text x="222.4" y="124.8">TPJ8</text>
<text x="186.7" y="126.4">TPJ17</text>
<text x="74.4" y="138.3">R201</text>
<text x="74.4" y="140.1">0R</text>
<text x="103.3" y="138.3">R202</text>
<text x="103.3" y="140.1">1K96</text>
<text x="186.7" y="143.5">TPJ11</text>
<text x="69.2" y="145.2">C201</text>
<text x="69.2" y="148.6">100N</text>
<text x="84.6" y="145.2">C202</text>
<text x="84.6" y="148.6">100N</text>
<text x="93.1" y="145.2">C203</text>
<text x="93.1" y="148.6">10U</text>
<text x="116.2" y="146.9">LED1</text>
<text x="116.2" y="148.9">GREEN</text>
<text x="186.7" y="146.9">TPJ9</text>
<text x="225.8" y="148.6">TPJ15</text>
<text x="225.8" y="145.2">TPJ14</text>
<text x="186.7" y="153.7">TPJ12</text>
<text x="186.7" y="150.3">TPJ10</text>
<text x="225.8" y="152">TPJ16</text>
<text x="186.7" y="157.1">TPJ13</text>
<text x="225.8" y="157.1">TPJ18</text>
<text x="225.8" y="160.5">TPJ19</text>
</g>
<g font-size="1.2">
<text x="34" y="5.5">5</text>
<text x="89.6" y="5.5">4</text>
<text x="145.2" y="5.5">3</text>
<text x="200.8" y="5.5">2</text>
<text x="256.4" y="5.5">1</text>
<text x="5" y="31.5">D</text>
<text x="284.6" y="31.5">D</text>
<text x="5" y="80.3">C</text>
<text x="284.6" y="80.3">C</text>
<text x="5" y="129.2">B</text>
<text x="284.6" y="129.2">B</text>
<text x="5" y="178.1">A</text>
<text x="284.6" y="178.1">A</text>
<text x="34" y="202.7">5</text>
<text x="89.6" y="202.7">4</text>
<text x="145.2" y="202.7">3</text>
<text x="200.8" y="202.7">2</text>
<text x="256.4" y="202.7">1</text>
</g>
</svg>
